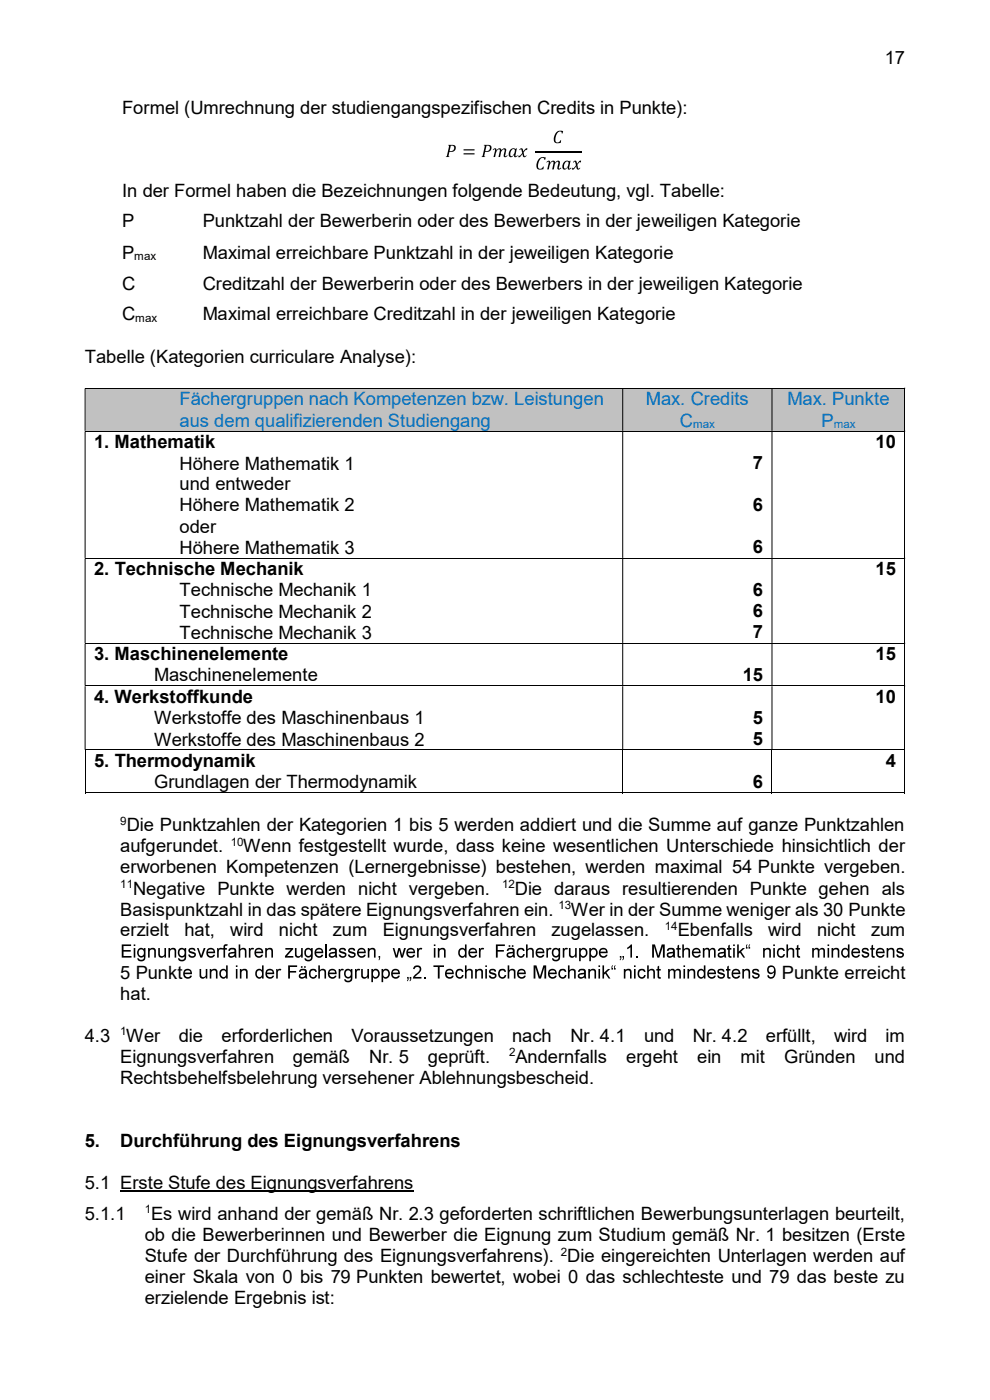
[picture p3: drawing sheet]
<svg xmlns="http://www.w3.org/2000/svg" width="210mm" height="297mm" viewBox="0 0 210 297" stroke-linecap="round" stroke-linejoin="round" font-family="sans-serif">
<g fill="#000">
<path d="M104.6 31.6a.36 .36 0 0 1 .5-.1 .36 .36 0 0 1 .2 .5 .58 .58 0 0 1 .5-.5 .58 .58 0 0 1 .6 .3l-.1 .1a.56 .56 0 0 1 .5-.4 .56 .56 0 0 1 .6 .3l-.3 1.2 .2 .1 .3-.2 .1 .2a.45 .45 0 0 1-.6 .3 .45 .45 0 0 1-.2-.7l.1-.5a.3 .3 0 0 0-.1-.5 .3 .3 0 0 0-.4 .2l-.4 1.4h-.4l.3-1a.38 .38 0 0 0 .1-.3 .38 .38 0 0 0-.4-.3l-.3 .3-.4 1.3h-.3l.3-1.4a.17 .17 0 0 0 0-.2 .17 .17 0 0 0-.3 .1h-.2zM110.4 31.5h.3l.3 .6 .5-.6h.4l-.1 .3h-.1a.9 .9 0 0 0-.5 1.3l.5-.1a.45 .45 0 0 1-.5 .4 .45 .45 0 0 1-.3-.6l-.1-.2-.6 .8h-.3l.1-.4a.66 .66 0 0 0 .8-.5 .66 .66 0 0 0-.4-.8l-.1 .2-.1-.1zM114.3 33.7a1.29 1.29 0 0 1 1.5-.3l-.1 .5h-.2a.5 .5 0 0 0-.5-.4 .5 .5 0 0 0-.5 .5 1.62 1.62 0 0 0-.1 1.8h.4l.6-.5-.1 .6a.93 .93 0 0 1-1.5-.7l.1-.7zM116 34.3a.36 .36 0 0 1 .5-.2 .36 .36 0 0 1 .2 .5 .58 .58 0 0 1 .5-.5 .58 .58 0 0 1 .6 .4 .52 .52 0 0 1 .6-.4 .52 .52 0 0 1 .3 .7l-.1 .9 .1 .1 .3-.2 .1 .1a.45 .45 0 0 1-.7 .3 .45 .45 0 0 1-.1-.7l.1-.5a.3 .3 0 0 0-.1-.5 .3 .3 0 0 0-.4 .2l-.4 1.4h-.4l.2-.9a.38 .38 0 0 0-.1-.7l-.5 .5-.3 1.1h-.3l.3-1.3a.17 .17 0 0 0-.1-.3 .17 .17 0 0 0-.2 .1h-.2zM118 28.1a1.31 1.31 0 0 1 1.5-.3l-.2 .5h-.1a.5 .5 0 0 0-.5-.4 .5 .5 0 0 0-.5 .4 1.65 1.65 0 0 0-.1 1.9h.4l.5-.4v.5a.94 .94 0 0 1-1.5-.7l.1-.6zM121.8 34.2l.4-.1 .2 .7 .6-.7h.3l-.1 .4a.71 .71 0 0 0-.7 .3 .71 .71 0 0 0 .1 .8l.2 .2 .2-.2a.36 .36 0 0 1-.3 .4 .36 .36 0 0 1-.4-.4l-.1-.3-.4 .6-.5 .1 .1-.4a.72 .72 0 0 0 .7-.4 .72 .72 0 0 0-.1-.8h-.5z"/>
<path d="M95.1 30.7l.1 .3v.3l-.4 1.7-.2 .3h.7l-.1-.2 .1-.9a.92 .92 0 0 0 1.1-.2 .92 .92 0 0 0 .1-1.1l-.4-.2zM95.6 30.9a.63 .63 0 0 1 .7 .8 .63 .63 0 0 1-.9 .3z"/>
<path d="M98.3 31.7v.2h2.4v-.2zM98.3 32.5v.3h2.4v-.3z"/>
<path d="M102.7 30.7l.1 .3v.3l-.4 1.7-.2 .3h.7l-.2-.2 .2-.9a.92 .92 0 0 0 1.1-.2 .92 .92 0 0 0 .1-1.1l-.4-.2zM103.2 30.9a.63 .63 0 0 1 .7 .8 .63 .63 0 0 1-.9 .3z"/>
<path d="M108.3 31.8a.95 .95 0 0 0 .1 1.6l.7-.5a.36 .36 0 0 0 .1 .5 .36 .36 0 0 0 .5-.2l.2-.1-.2-.2-.4 .2 .3-1.6-.3 .1a.75 .75 0 0 0-1 .2zM108.6 31.8l.1-.1a.52 .52 0 0 1 .5 .3 .52 .52 0 0 1-.1 .6l-.2 .3a.35 .35 0 0 1-.5 .2 .35 .35 0 0 1-.1-.5z"/>
<path d="M119.6 34.4a.95 .95 0 0 0 .2 1.6l.6-.5a.36 .36 0 0 0 .2 .5 .36 .36 0 0 0 .5-.2l.1-.1-.1-.1-.4 .1 .3-1.6-.3 .1a.75 .75 0 0 0-1.1 .2zM120 34.4l.1-.1a.53 .53 0 0 1 .5 .3 .53 .53 0 0 1-.1 .6l-.2 .3a.36 .36 0 0 1-.5 .2 .36 .36 0 0 1-.2-.5z"/>
</g>
<path d="M113.5 32.2h9.9" fill="none" stroke="#000" stroke-width=".3"/>
<g fill="#c1c1c1">
<path d="M18.2 82.4h113.8v9h-113.8z"/>
<path d="M19.9 82.4h110.3v4.6h-110.3z"/>
<path d="M19.9 86.9h110.3v4.5h-110.3z"/>
<path d="M132.2 82.4h31.5v9h-31.5z"/>
<path d="M134 82.4h27.9v4.6h-27.9z"/>
<path d="M134 86.9h27.9v4.5h-27.9z"/>
<path d="M163.9 82.4h28v9h-28z"/>
<path d="M165.7 82.4h24.3v4.6h-24.3z"/>
<path d="M165.7 86.9h24.3v4.5h-24.3z"/>
</g>
<g fill="none" stroke="#000" stroke-width=".21">
<path d="M17.9 82.4h174M17.9 91.5h174M191.9 82.4v9M191.9 91.5v26.9M17.9 118.4h174M191.9 118.5v17.9M17.9 136.5h174M191.9 136.5v9M17.9 145.5h174M17.9 159.1h174M18.1 159.2v9.1M132.1 159.2v9.1"/>
<path d="M163.8 159.2v9.1M191.9 145.6v13.4M191.9 159.2v9.1M17.9 168.2h114.1M132.2 168.2h31.5M163.8 168.2h28.1"/>
</g>
<g fill="#000">
<path d="M191.8 82.3h.2v.2h-.2zM17.9 82.4h.3v9h-.3zM132 82.4h.2v9h-.2zM163.7 82.4h.2v9h-.2z" fill-rule="evenodd"/>
<path d="M191.8 91.4h.2v.2h-.2zM17.9 91.5h.3v26.9h-.3zM132 91.5h.2v26.9h-.2zM163.7 91.5h.2v26.9h-.2z" fill-rule="evenodd"/>
<path d="M191.8 118.3h.2v.2h-.2zM17.9 118.5h.3v17.9h-.3zM132 118.5h.2v17.9h-.2zM163.7 118.5h.2v17.9h-.2z" fill-rule="evenodd"/>
<path d="M191.8 136.4h.2v.2h-.2zM17.9 136.5h.3v9h-.3zM132 136.5h.2v9h-.2zM163.7 136.5h.2v9h-.2z" fill-rule="evenodd"/>
<path d="M191.8 145.4h.2v.2h-.2zM17.9 145.6h.3v13.4h-.3zM132 145.6h.2v13.4h-.2zM163.7 145.6h.2v13.4h-.2z" fill-rule="evenodd"/>
</g>
<g fill="#000">
<path d="M191.8 159h.2v.2h-.2zM191.8 168.1h.2v.2h-.2zM25.8 200.4h2v.3h-1.6v.8h1.5v.4h-1.5v.9h1.7v.4h-2.1zM31.4 201.1h.3v.3a.71 .71 0 0 1 .9-.3 .71 .71 0 0 1 .5 .8v1.3h-.4v-1.3a.5 .5 0 0 0-.5-.5 .5 .5 0 0 0-.5 .7v1.1h-.3zM33.6 201.1h.3v1.1a.51 .51 0 0 0 .5 .7 .51 .51 0 0 0 .5-.7v-1.1h.3v2.1h-.3v-.4a.69 .69 0 0 1-.9 .4 .69 .69 0 0 1-.4-.8zM35.7 201.1h.4v.3a.71 .71 0 0 1 .8-.3 .71 .71 0 0 1 .5 .8v1.3h-.4v-1.3a.5 .5 0 0 0-.5-.5 .5 .5 0 0 0-.4 .7v1.1h-.4zM40.2 201.2a.85 .85 0 0 1 1.3 .5h-.4a.39 .39 0 0 0-.4-.4 .39 .39 0 0 0-.3 .5h.2a.78 .78 0 0 1 .9 1.1 .88 .88 0 0 1-.9 .3 .88 .88 0 0 1-.7-.7h.4a.48 .48 0 0 0 .4 .4 .48 .48 0 0 0 .5-.4l-.1-.1a.91 .91 0 0 1-1.1-1zM41.8 201.1h.3l.6 1.6 .5-1.6h.4l-.7 2.1h-.4zM42.3 205.6h.4v1.1a.51 .51 0 0 0 .5 .6 .51 .51 0 0 0 .4-.7v-1h.4v2h-.4v-.4a.69 .69 0 0 1-.8 .4 .69 .69 0 0 1-.5-.8zM44.5 205.6h.3v.2a.71 .71 0 0 1 .9-.3 .71 .71 0 0 1 .4 .8v1.3h-.3v-1.2a.5 .5 0 0 0-.6-.6 .5 .5 0 0 0-.4 .7v1.1h-.3zM46.1 201.1h.3v.3l.2-.3h.4l.2 .1-.2 .3a.45 .45 0 0 0-.5 0 .45 .45 0 0 0-.1 .6v1.1h-.3zM47.5 200.5l.8-.2-.1 .4-.4 .1v.3h.3v.4h-.3v1.7h-.4v-1.7h-.3v-.4h.3z"/>
<path d="M50.6 200.4h.4v1a.71 .71 0 0 1 .8-.3 .71 .71 0 0 1 .5 .7v1.4h-.4v-1.3a.5 .5 0 0 0-.5-.5 .5 .5 0 0 0-.4 .7v1.1h-.4zM50.9 205.6h.3v.2a.71 .71 0 0 1 .9-.3 .71 .71 0 0 1 .4 .8v1.3h-.3v-1.2a.5 .5 0 0 0-.6-.6 .5 .5 0 0 0-.4 .7v1.1h-.3zM52.8 201.1h.3v.3l.2-.3h.4l.2 .1-.1 .3a.45 .45 0 0 0-.6 0 .45 .45 0 0 0-.1 .6v1.1h-.3zM56.3 201.1h.3v.3a.71 .71 0 0 1 .9-.3 .71 .71 0 0 1 .4 .8v1.3h-.3v-1.3a.5 .5 0 0 0-.6-.5 .5 .5 0 0 0-.4 .7v1.1h-.3zM58.6 205.6h.3v.3l.2-.3 .4-.1 .2 .1-.1 .3a.45 .45 0 0 0-.6 .1 .45 .45 0 0 0-.1 .5v1.1h-.3zM61.1 204.8h1.9v.3h-1.5v.9h1.3v.3h-1.3v1.3h-.4zM60.5 201.1h1.7v.3l-1.3 1.5 1.3-.1v.4h-1.7v-.4l1.2-1.4-1.2 .1zM62.6 201.1h.3v1.1a.51 .51 0 0 0 .5 .7 .51 .51 0 0 0 .5-.7v-1.1h.3v2.1h-.3v-.4a.69 .69 0 0 1-.9 .4 .69 .69 0 0 1-.4-.8zM65.8 205.7a.87 .87 0 0 1 1.4 .5h-.3a.59 .59 0 0 0-.8-.2 .59 .59 0 0 0-.2 .8 .52 .52 0 0 0 .5 .5 .52 .52 0 0 0 .5-.5l.4 .1a.91 .91 0 0 1-1.2 .7 .91 .91 0 0 1-.6-1.2zM67.5 204.8h.4v1a.72 .72 0 0 1 .8-.3 .72 .72 0 0 1 .5 .8v1.3h-.4v-1.3a.5 .5 0 0 0-.5-.4 .5 .5 0 0 0-.4 .6v1.1h-.4zM72 201.3a.84 .84 0 0 1 1.4 .4h-.3a.41 .41 0 0 0-.4-.3 .41 .41 0 0 0-.4 .3l.2 .1a.77 .77 0 0 1 .8 .3 .77 .77 0 0 1 .1 .8 .89 .89 0 0 1-.9 .3 .89 .89 0 0 1-.7-.7h.4a.49 .49 0 0 0 .5 .4 .49 .49 0 0 0 .4-.4l-.2-.1a.94 .94 0 0 1-1-.9zM71.8 205.6h.3v.3l.2-.3 .4-.1 .2 .1-.1 .3a.45 .45 0 0 0-.5 .1 .45 .45 0 0 0-.1 .5v1.1h-.4z"/>
<path d="M74 201.3a.84 .84 0 0 1 1.4 .4h-.4a.41 .41 0 0 0-.4-.3 .41 .41 0 0 0-.4 .3l.3 .1a.77 .77 0 0 1 .7 .3 .77 .77 0 0 1 .2 .8 .89 .89 0 0 1-.9 .3 .89 .89 0 0 1-.7-.7h.3a.49 .49 0 0 0 .5 .4 .49 .49 0 0 0 .5-.4l-.2-.1a.94 .94 0 0 1-1-.9zM75.3 205.6h.3v.3l.2-.3 .4-.1 .2 .1-.1 .3a.45 .45 0 0 0-.6 .1 .45 .45 0 0 0-.1 .5v1.1h-.3zM76.6 205.6h.4v1.1a.51 .51 0 0 0 .5 .6 .51 .51 0 0 0 .4-.7v-1h.4v2h-.4v-.4a.69 .69 0 0 1-.8 .4 .69 .69 0 0 1-.5-.8zM78 201.1h.4v.3a.71 .71 0 0 1 .8-.3 .71 .71 0 0 1 .5 .8v1.3h-.4v-1.3a.5 .5 0 0 0-.5-.5 .5 .5 0 0 0-.4 .7v1.1h-.4zM80.3 202.8h.3v.5l-.2 .5 .1-.6h-.2zM83.3 201.1h.4l.4 1.6 .4-1.6h.4l.4 1.6 .4-1.6h.4l-.6 2.1h-.4l-.4-1.6-.4 1.6h-.4zM87.9 205a.89 .89 0 0 1 1.3 .1 .89 .89 0 0 1-.2 1.3l-.9 .9h1.3v.3h-1.8l.4-.8a1.65 1.65 0 0 0 1-1.4l-.5-.3-.4 .2-.1 .3h-.4zM88.5 201.1h.3v.3l.2-.3h.4l.2 .1-.1 .3a.48 .48 0 0 0-.6 0 .48 .48 0 0 0-.1 .6v1.1h-.3zM90 207.2h.3v.4h-.3zM92.9 201.1h.3v.3a.71 .71 0 0 1 .9-.3 .71 .71 0 0 1 .4 .8v1.3h-.3v-1.3a.5 .5 0 0 0-.6-.5 .5 .5 0 0 0-.4 .7v1.1h-.3zM91.9 204.8h2.3v.3h-.9v2.5h-.4v-2.5h-1zM96.9 205.7a.84 .84 0 0 1 1.4 .5h-.3a.58 .58 0 0 0-.9-.2 .58 .58 0 0 0-.1 .8 .52 .52 0 0 0 .5 .5 .52 .52 0 0 0 .5-.5l.3 .1a.93 .93 0 0 1-1.2 .6 .93 .93 0 0 1-.4-1.3z"/>
<path d="M98.6 204.8h.4v1a.71 .71 0 0 1 .8-.3 .71 .71 0 0 1 .5 .8v1.3h-.4v-1.3a.5 .5 0 0 0-.5-.4 .5 .5 0 0 0-.4 .6v1.1h-.4zM100.8 205.6h.3v.2a.71 .71 0 0 1 .9-.3 .71 .71 0 0 1 .4 .8v1.3h-.3v-1.2a.5 .5 0 0 0-.6-.6 .5 .5 0 0 0-.4 .7v1.1h-.3zM101.6 201.1h.3v.3l.2-.3h.4l.2 .1-.1 .3a.45 .45 0 0 0-.6 0 .45 .45 0 0 0-.1 .6v1.1h-.3zM103.9 205.7a.84 .84 0 0 1 1.3 .4l-.3 .1a.41 .41 0 0 0-.4-.4 .41 .41 0 0 0-.4 .4l.2 .1a.77 .77 0 0 1 .8 .2 .77 .77 0 0 1 .1 .8 .89 .89 0 0 1-.9 .3 .89 .89 0 0 1-.6-.6l.3-.1a.48 .48 0 0 0 .5 .4 .48 .48 0 0 0 .5-.4l-.2-.1a.87 .87 0 0 1-1.1-.8zM105.2 200.4h1.9v.3h-1.5v.8h1.3v.4h-1.3v1.3h-.4zM106 205.7a.85 .85 0 0 1 1.4 .5h-.4a.58 .58 0 0 0-.8-.2 .58 .58 0 0 0-.2 .8 .52 .52 0 0 0 .5 .5 .52 .52 0 0 0 .6-.5l.3 .1a.93 .93 0 0 1-1.3 .6 .93 .93 0 0 1-.4-1.3zM107.7 204.8h.3v1a.71 .71 0 0 1 .9-.3 .71 .71 0 0 1 .4 .8v1.3h-.3v-1.3a.5 .5 0 0 0-.6-.4 .5 .5 0 0 0-.4 .6v1.1h-.3zM109.9 201.3a.86 .86 0 0 1 1.4 .4l-.3 .1a.59 .59 0 0 0-.9-.3 .59 .59 0 0 0-.1 .9 .52 .52 0 0 0 .5 .5 .52 .52 0 0 0 .5-.5h.3a.91 .91 0 0 1-1.1 .8 .91 .91 0 0 1-.6-1.3zM111.6 200.4h.3v1a.71 .71 0 0 1 .9-.3 .71 .71 0 0 1 .4 .7v1.4h-.3v-1.3a.5 .5 0 0 0-.6-.5 .5 .5 0 0 0-.4 .7v1.1h-.3zM113.2 204.8h.6l.8 2.4 .7-2.4h.6v2.8h-.4v-2.4l-.7 2.4h-.5l-.7-2.4v2.4h-.4zM115.9 201.1h.3v.3l.2-.3h.4l.2 .1-.1 .3a.45 .45 0 0 0-.6 0 .45 .45 0 0 0-.1 .6v1.1h-.3zM118.8 205.7a.85 .85 0 0 1 1.3 .5h-.3a.58 .58 0 0 0-.8-.2 .58 .58 0 0 0-.2 .8 .52 .52 0 0 0 .5 .5 .52 .52 0 0 0 .5-.5l.4 .1a.93 .93 0 0 1-1.3 .6 .93 .93 0 0 1-.4-1.3z"/>
<path d="M119.4 201.1h.3v.3l.2-.3h.4l.2 .1-.1 .3a.45 .45 0 0 0-.6 0 .45 .45 0 0 0-.1 .6v1.1h-.3zM120.5 204.8h.3v1a.71 .71 0 0 1 .9-.3 .71 .71 0 0 1 .4 .8v1.3h-.3v-1.3a.5 .5 0 0 0-.6-.4 .5 .5 0 0 0-.4 .6v1.1h-.3zM120.7 201.1h.3v1.1a.51 .51 0 0 0 .5 .7 .51 .51 0 0 0 .5-.7v-1.1h.3v2.1h-.3v-.4a.69 .69 0 0 1-.8 .4 .69 .69 0 0 1-.5-.8zM124.8 205.6h.3v.2a.71 .71 0 0 1 .9-.3 .71 .71 0 0 1 .4 .8v1.3h-.3v-1.2a.5 .5 0 0 0-.6-.6 .5 .5 0 0 0-.4 .7v1.1h-.3zM127.8 204.8h.3v1.5l.9-.7h.5l-.8 .7 .8 1.3h-.4l-.7-1.1-.3 .3v.8h-.3zM132.3 205.6h.4v.2a.71 .71 0 0 1 .8-.3 .71 .71 0 0 1 .5 .8v1.3h-.4v-1.2a.5 .5 0 0 0-.5-.6 .5 .5 0 0 0-.4 .7v1.1h-.4zM133.1 201l.7-.6h.3v2.8h-.4v-2.2l-.6 .4zM135 202.8h.4v.4h-.4zM135.6 205.7a.86 .86 0 0 1 1.3 .5h-.3a.59 .59 0 0 0-.8-.2 .59 .59 0 0 0-.2 .8 .52 .52 0 0 0 .5 .5 .52 .52 0 0 0 .6-.5l.3 .1a.91 .91 0 0 1-1.2 .7 .91 .91 0 0 1-.5-1.2zM137.3 204.8h.3v1a.71 .71 0 0 1 .9-.3 .71 .71 0 0 1 .4 .8v1.3h-.3v-1.3a.5 .5 0 0 0-.6-.4 .5 .5 0 0 0-.4 .6v1.1h-.3zM138.3 200.4h.6l.8 2.3 .7-2.3h.6v2.8h-.4v-2.4l-.7 2.4h-.5l-.7-2.4v2.4h-.4zM139.5 205.1l.3-.2v.7h.4v.3h-.4v1.1l.1 .2 .3 .1v.3a.5 .5 0 0 1-.6 0 .5 .5 0 0 1-.1-.6v-1.1h-.3v-.3h.3z"/>
<path d="M141.7 205.6h.4v.3a.63 .63 0 0 1 .6-.4 .63 .63 0 0 1 .5 .4 .64 .64 0 0 1 .8-.4 .64 .64 0 0 1 .4 .7v1.4h-.3v-1.3a.44 .44 0 0 0-.5-.5 .44 .44 0 0 0-.3 .6v1.2h-.4v-1.3a.45 .45 0 0 0-.6-.4 .45 .45 0 0 0-.2 .6v1.1h-.4zM143.7 200.6l.4-.2v.7h.3v.4h-.3v1.1a.24 .24 0 0 0 0 .2 .24 .24 0 0 0 .3 .1v.3a.5 .5 0 0 1-.5-.1 .5 .5 0 0 1-.2-.5v-1.1h-.2v-.4h.2zM144.7 200.4h.4v1a.71 .71 0 0 1 .8-.3 .71 .71 0 0 1 .5 .7v1.4h-.4v-1.3a.5 .5 0 0 0-.5-.5 .5 .5 0 0 0-.4 .7v1.1h-.4zM145.8 205.6h.4v.2a.72 .72 0 0 1 .8-.3 .72 .72 0 0 1 .5 .8v1.3h-.3v-1.2a.5 .5 0 0 0-.6-.6 .5 .5 0 0 0-.4 .7v1.1h-.4zM149.1 201.1h.3v.3a.6 .6 0 0 1 .6-.3 .6 .6 0 0 1 .5 .4 .66 .66 0 0 1 .8-.4 .66 .66 0 0 1 .5 .7v1.4h-.3v-1.3a.44 .44 0 0 0-.5-.5 .44 .44 0 0 0-.4 .6v1.2h-.3v-1.4a.45 .45 0 0 0-.6-.4 .45 .45 0 0 0-.3 .7v1.1h-.3zM152.3 205.7a.88 .88 0 0 1 1.4 .4l-.3 .1a.39 .39 0 0 0-.4-.4 .39 .39 0 0 0-.4 .4l.2 .1a.75 .75 0 0 1 .8 .2 .75 .75 0 0 1 .1 .8 .86 .86 0 0 1-.9 .3 .86 .86 0 0 1-.7-.6l.4-.1a.48 .48 0 0 0 .5 .4 .48 .48 0 0 0 .4-.4l-.2-.1a.9 .9 0 0 1-1-.8zM154.3 205.1l.3-.2v.7h.3v.3h-.3v1.1a.24 .24 0 0 0 .1 .3 .24 .24 0 0 0 .2 0l.1 .3a.5 .5 0 0 1-.6 0 .5 .5 0 0 1-.1-.6v-1.1h-.3v-.3h.3zM154.5 200.6l.3-.2v.7h.4v.4h-.4v1.1l.1 .2 .3 .1v.3a.52 .52 0 0 1-.6-.1 .52 .52 0 0 1-.1-.5v-1.1h-.3v-.4h.3zM156.4 200.4h.3v1.5l.9-.8h.4l-.8 .8 .9 1.3h-.4l-.7-1.1-.3 .3v.8h-.3zM157.5 205.6h.3v.2a.71 .71 0 0 1 .9-.3 .71 .71 0 0 1 .4 .8v1.3h-.3v-1.2a.5 .5 0 0 0-.6-.6 .5 .5 0 0 0-.4 .7v1.1h-.3zM159.7 205.7a.88 .88 0 0 1 1.4 .4l-.4 .1a.39 .39 0 0 0-.4-.4 .39 .39 0 0 0-.3 .4l.1 .1a.92 .92 0 0 1 1 .8 .86 .86 0 0 1-.8 .5 .86 .86 0 0 1-.8-.6l.4-.1a.48 .48 0 0 0 .4 .4 .48 .48 0 0 0 .5-.4l-.2-.1a.9 .9 0 0 1-1-.8zM161.9 201.1h.3v.3a.71 .71 0 0 1 .9-.3 .71 .71 0 0 1 .4 .8v1.3h-.3v-1.3a.5 .5 0 0 0-.6-.5 .5 .5 0 0 0-.4 .7v1.1h-.3z"/>
<path d="M165.1 201.3a.85 .85 0 0 1 1.4 .4l-.3 .1a.59 .59 0 0 0-.9-.3 .59 .59 0 0 0-.1 .9 .52 .52 0 0 0 .5 .5 .52 .52 0 0 0 .5-.5h.3a.93 .93 0 0 1-1.2 .7 .93 .93 0 0 1-.4-1.4zM166.8 200.4h.4v1a.71 .71 0 0 1 .8-.3 .71 .71 0 0 1 .5 .7v1.4h-.4v-1.3a.5 .5 0 0 0-.5-.5 .5 .5 0 0 0-.4 .7v1.1h-.4zM169 200.6l.4-.2v.7h.3v.4h-.3v1.1l.1 .2 .2 .1 .1 .3a.52 .52 0 0 1-.6-.1 .52 .52 0 0 1-.2-.5v-1.1h-.2v-.4h.2zM172.3 201.1h.3v.3a.63 .63 0 0 1 .6-.3 .63 .63 0 0 1 .6 .4 .64 .64 0 0 1 .7-.4 .64 .64 0 0 1 .5 .7v1.4h-.3v-1.3a.44 .44 0 0 0-.5-.5 .44 .44 0 0 0-.4 .6v1.2h-.3v-1.4a.45 .45 0 0 0-.6-.4 .45 .45 0 0 0-.3 .7v1.1h-.3zM176.4 201.1h.3v.3a.71 .71 0 0 1 .9-.3 .71 .71 0 0 1 .5 .8v1.3h-.4v-1.3a.5 .5 0 0 0-.6-.5 .5 .5 0 0 0-.4 .7v1.1h-.3zM182.9 201.3a.84 .84 0 0 1 1.4 .4h-.3a.41 .41 0 0 0-.4-.3 .41 .41 0 0 0-.4 .3l.2 .1a.77 .77 0 0 1 .8 .3 .77 .77 0 0 1 .1 .8 .88 .88 0 0 1-.9 .3 .88 .88 0 0 1-.6-.7h.3a.45 .45 0 0 0 .5 .4 .45 .45 0 0 0 .4-.5h-.2a.87 .87 0 0 1-1-.9zM184.9 200.6l.3-.2v.7h.3v.4h-.3v1.1l.1 .2 .2 .1 .1 .3a.5 .5 0 0 1-.6-.1 .5 .5 0 0 1-.1-.5v-1.1h-.3v-.4h.3zM188.1 201.1h.3v.3a.71 .71 0 0 1 .9-.3 .71 .71 0 0 1 .4 .8v1.3h-.3v-1.3a.5 .5 0 0 0-.6-.5 .5 .5 0 0 0-.4 .7v1.1h-.3zM190.4 201.2a.85 .85 0 0 1 1.3 .5h-.4a.37 .37 0 0 0-.4-.4 .37 .37 0 0 0-.3 .5h.2a.86 .86 0 0 1 .9 .9 .86 .86 0 0 1-.8 .5 .86 .86 0 0 1-.8-.7h.4a.48 .48 0 0 0 .4 .4 .48 .48 0 0 0 .5-.4l-.1-.1a.86 .86 0 0 1-1.1-1z"/>
<path d="M28.4 200.4v.3h.3v-.3zM28.4 201.1v2.1h.3v-2.1z"/>
<path d="M29.4 201.3a1.03 1.03 0 0 0-.2 1.3 1.03 1.03 0 0 0 1.2 .4l.1-.1a.57 .57 0 0 1-.3 .7 .57 .57 0 0 1-.7-.3h-.4a.89 .89 0 0 0 1.1 .6 .89 .89 0 0 0 .7-1v-1.8h-.4v.3l-.6-.3zM29.7 201.5a.64 .64 0 0 1 .8 .6 .64 .64 0 0 1-.9 .5l-.2-.7z"/>
<path d="M38 201.3a1.08 1.08 0 0 0-.2 1.2 1.08 1.08 0 0 0 1 .6l.4-.2a.57 .57 0 0 1-.4 .7 .57 .57 0 0 1-.7-.3h-.3a.89 .89 0 0 0 1 .6 .89 .89 0 0 0 .7-1v-1.8h-.3v.3l-.6-.3zM38.3 201.5a.64 .64 0 0 1 .9 .6 .64 .64 0 0 1-1 .5l-.1-.7z"/>
<path d="M39.1 205.8a1.06 1.06 0 0 0 0 1.5 1.06 1.06 0 0 0 1.5 0l.1-.3h-.3a.63 .63 0 0 1-.7 .3 .63 .63 0 0 1-.5-.6h1.5a.96 .96 0 0 0-.4-1.1 .96 .96 0 0 0-1.2 .2zM39.3 206.1a.62 .62 0 0 1 .6-.2 .62 .62 0 0 1 .5 .4h-1.2z"/>
<path d="M44 201.3a1.05 1.05 0 0 0-.1 1.5 1.05 1.05 0 0 0 1.5 .1l.2-.3-.3-.1a.63 .63 0 0 1-.7 .3 .63 .63 0 0 1-.5-.6h1.5a.96 .96 0 0 0-.4-1 .96 .96 0 0 0-1.2 .1zM44.3 201.5a.63 .63 0 0 1 1 .4h-1.2z"/>
<path d="M46.8 205.8a1.07 1.07 0 0 0-.2 1.2 1.07 1.07 0 0 0 1 .6l.4-.3v.3h.3v-2.8h-.3v1a.76 .76 0 0 0-1.2 0zM47.1 205.9a.66 .66 0 0 1 .9 .7 .66 .66 0 0 1-.8 .6 .86 .86 0 0 1-.1-1.3z"/>
<path d="M48.6 201.3l-.2 .4 .4 .1a.49 .49 0 0 1 .5-.4 .49 .49 0 0 1 .4 .5l-.3 .1a.69 .69 0 0 0-.9 .2 .69 .69 0 0 0 .2 .9l.5 .1 .6-.3 .1 .3h.3l-.1-.5a1.43 1.43 0 0 0-.4-1.6h-.7zM48.8 202.4l.9-.2a.53 .53 0 0 1-.3 .6 .53 .53 0 0 1-.7-.3z"/>
<path d="M50 204.8v.3h.4v-.3zM50 205.6v2h.4v-2z"/>
<path d="M54.2 201.3a1.05 1.05 0 0 0 0 1.5 1.05 1.05 0 0 0 1.4 .1l.2-.3-.3-.1a.63 .63 0 0 1-.7 .3 .63 .63 0 0 1-.5-.6h1.5a.96 .96 0 0 0-.4-1 .96 .96 0 0 0-1.2 .1zM54.5 201.5a.64 .64 0 0 1 1 .4h-1.2z"/>
<path d="M54.4 205.8a1.08 1.08 0 0 0-.2 1.2 1.08 1.08 0 0 0 1 .6l.4-.3v.3h.3v-2.8h-.3v1a.78 .78 0 0 0-1.2 0zM54.8 205.9a.66 .66 0 0 1 .8 .7 .66 .66 0 0 1-.8 .6 .89 .89 0 0 1 0-1.3z"/>
<path d="M56.6 205.8a1.05 1.05 0 0 0-.1 1.5 1.05 1.05 0 0 0 1.5 0l.2-.3h-.4a.63 .63 0 0 1-.7 .3 .63 .63 0 0 1-.5-.6h1.6a.96 .96 0 0 0-.5-1.1 .96 .96 0 0 0-1.1 .2zM56.8 206a.63 .63 0 0 1 1 .3h-1.2z"/>
<path d="M64.8 201.3a.99 .99 0 0 0-.1 1.4 .99 .99 0 0 0 1.3 .2 .57 .57 0 0 1-.3 .7 .57 .57 0 0 1-.8-.3h-.3a.89 .89 0 0 0 1.1 .6 .89 .89 0 0 0 .6-1v-1.8h-.3v.3l-.6-.3zM65 201.6a.63 .63 0 0 1 1 .5 .63 .63 0 0 1-1 .5l-.1-.5z"/>
<path d="M63.7 205.7l-.3 .5h.4a.49 .49 0 0 1 .5-.4 .49 .49 0 0 1 .4 .5l-.3 .1a.68 .68 0 0 0-.9 .3 .68 .68 0 0 0 .2 .9h.5l.6-.3 .1 .3h.3l-.1-.4a1.77 1.77 0 0 0-.2-1.6l-.7-.1zM63.8 206.9l.9-.2a.53 .53 0 0 1-.4 .6 .53 .53 0 0 1-.6-.3zM63.8 205v.3h.4v-.3zM64.5 205v.3h.4v-.3z"/>
<path d="M67 201.3a1.02 1.02 0 0 0 0 1.6 1.02 1.02 0 0 0 1.6-.3l-.4-.1a.63 .63 0 0 1-.7 .3 .63 .63 0 0 1-.4-.6h1.5a.94 .94 0 0 0-.5-1 .94 .94 0 0 0-1.1 .1zM67.1 201.7a.62 .62 0 0 1 .7-.3 .62 .62 0 0 1 .4 .5h-1.1z"/>
<path d="M69.8 205.8a1.05 1.05 0 0 0-.1 1.5 1.05 1.05 0 0 0 1.5 0l.2-.3h-.3a.63 .63 0 0 1-.7 .3 .63 .63 0 0 1-.5-.6h1.5a.96 .96 0 0 0-.5-1.1 .96 .96 0 0 0-1.1 .2zM70.1 206a.63 .63 0 0 1 1 .3h-1.2z"/>
<path d="M69.9 201.3l-.1 .4 .3 .1a.49 .49 0 0 1 .6-.4 .49 .49 0 0 1 .4 .5l-.4 .1a.71 .71 0 0 0-.8 .2 .71 .71 0 0 0 0 .8l.5 .2 .7-.3 .1 .3h.3v-.5a1.55 1.55 0 0 0-.4-1.6h-.7zM70.1 202.4l1-.2a.52 .52 0 0 1-.4 .6 .52 .52 0 0 1-.6-.3z"/>
<path d="M73.2 205.8a1.08 1.08 0 0 0-.1 1.1 1.08 1.08 0 0 0 1 .7l.3-.3a.57 .57 0 0 1-.3 .7 .57 .57 0 0 1-.7-.2l-.4-.1a.89 .89 0 0 0 1.1 .7 .89 .89 0 0 0 .7-1.1v-1.7h-.4v.2l-.6-.3zM73.6 205.9a.63 .63 0 0 1 .8 .7 .63 .63 0 0 1-.9 .5l-.2-.8z"/>
<path d="M76 201.3a1.02 1.02 0 0 0 0 1.6 1.02 1.02 0 0 0 1.6-.3l-.3-.1a.63 .63 0 0 1-.7 .3 .63 .63 0 0 1-.5-.6h1.5a.94 .94 0 0 0-.5-1 .94 .94 0 0 0-1.1 .1zM76.1 201.7a.62 .62 0 0 1 .7-.3 .62 .62 0 0 1 .5 .5h-1.2z"/>
<path d="M78.8 205.6v2.8h.3v-1.1a.9 .9 0 0 0 1.2 .1 .9 .9 0 0 0 .2-1.2 .76 .76 0 0 0-.6-.6 .76 .76 0 0 0-.8 .3v-.3zM79.4 205.9a.67 .67 0 0 1 .8 .7 .67 .67 0 0 1-.8 .7 .88 .88 0 0 1 0-1.4z"/>
<path d="M80.9 205.6v2.8h.4v-1.1a.9 .9 0 0 0 1.2 .1 .9 .9 0 0 0 .2-1.2 .76 .76 0 0 0-.6-.6 .76 .76 0 0 0-.8 .3v-.3zM81.5 205.9a.65 .65 0 0 1 .9 .7 .65 .65 0 0 1-1 .5l-.1-.7z"/>
<path d="M83.2 205.8a1.05 1.05 0 0 0 0 1.5 1.05 1.05 0 0 0 1.4 0l.2-.3h-.3a.63 .63 0 0 1-.7 .3 .63 .63 0 0 1-.5-.6h1.5a.96 .96 0 0 0-.4-1.1 .96 .96 0 0 0-1.2 .2zM83.5 206a.63 .63 0 0 1 1 .3h-1.2z"/>
<path d="M86.4 207.3v.3h.1l-.2 .4 .1 .2 .3-.4v-.5zM86.9 207.3v.3h.1l-.1 .4 .1 .2 .2-.4v-.5z"/>
<path d="M86.5 201.3a1.02 1.02 0 0 0 0 1.6 1.02 1.02 0 0 0 1.6-.3l-.4-.1a.63 .63 0 0 1-.7 .3 .63 .63 0 0 1-.5-.6h1.6a.94 .94 0 0 0-.5-1 .94 .94 0 0 0-1.1 .1zM86.6 201.7a.62 .62 0 0 1 .6-.3 .62 .62 0 0 1 .5 .5h-1.2z"/>
<path d="M92 200.4v.3h.4v-.3zM92 201.1v2.1h.4v-2.1z"/>
<path d="M94.7 205.8a1.06 1.06 0 0 0-.1 1.5 1.06 1.06 0 0 0 1.5 0l.2-.3h-.4a.63 .63 0 0 1-.7 .3 .63 .63 0 0 1-.5-.6h1.6a.96 .96 0 0 0-.5-1.1 .96 .96 0 0 0-1.1 .2zM94.8 206.1a.62 .62 0 0 1 .6-.2 .62 .62 0 0 1 .5 .4h-1.2z"/>
<path d="M97.5 201.3a1.07 1.07 0 0 0-.2 1.2 1.07 1.07 0 0 0 1 .7l.3-.4v.4h.4v-2.8h-.4v1a.76 .76 0 0 0-1.1-.1zM97.8 201.5a.66 .66 0 0 1 .9 .6 .66 .66 0 0 1-.9 .7 .86 .86 0 0 1 0-1.3z"/>
<path d="M99.6 201.3a1.06 1.06 0 0 0-.1 1.5 1.06 1.06 0 0 0 1.5 .1l.2-.3-.3-.1a.63 .63 0 0 1-.7 .3 .63 .63 0 0 1-.5-.6h1.5a.96 .96 0 0 0-.5-1 .96 .96 0 0 0-1.1 .1zM99.8 201.7a.62 .62 0 0 1 .6-.3 .62 .62 0 0 1 .5 .5h-1.2z"/>
<path d="M103 204.8v.3h.3v-.3zM103 205.6v2h.3v-2z"/>
<path d="M107.8 201.2l-.3 .5 .3 .1a.49 .49 0 0 1 .6-.4 .49 .49 0 0 1 .4 .5l-.3 .1a.68 .68 0 0 0-.9 .2 .68 .68 0 0 0 .2 .9l.5 .1 .5-.3 .1 .3h.4l-.1-.5a1.55 1.55 0 0 0-.4-1.6zM107.8 202.4l1-.2a.52 .52 0 0 1-.4 .6 .52 .52 0 0 1-.6-.3zM107.9 200.5v.4h.3v-.4zM108.6 200.5v.4h.3v-.4z"/>
<path d="M109.9 205.8a1.05 1.05 0 0 0 0 1.5 1.05 1.05 0 0 0 1.6-.1v-.2h-.3a.63 .63 0 0 1-.7 .3 .63 .63 0 0 1-.5-.6h1.5a.96 .96 0 0 0-.4-1.1 .96 .96 0 0 0-1.2 .2zM110.1 206.1a.62 .62 0 0 1 .6-.2 .62 .62 0 0 1 .5 .4h-1.2z"/>
<path d="M113.9 201.3a1.06 1.06 0 0 0-.1 1.5 1.06 1.06 0 0 0 1.5 .1l.2-.3-.4-.1a.63 .63 0 0 1-.7 .3 .63 .63 0 0 1-.4-.6h1.5a.96 .96 0 0 0-.5-1 .96 .96 0 0 0-1.1 .1zM114 201.7a.62 .62 0 0 1 .6-.3 .62 .62 0 0 1 .5 .5h-1.1z"/>
<path d="M117.3 201.3a1.08 1.08 0 0 0-.2 1.2 1.08 1.08 0 0 0 1 .6l.4-.2a.57 .57 0 0 1-.3 .7 .57 .57 0 0 1-.8-.3h-.3a.89 .89 0 0 0 1.1 .6 .89 .89 0 0 0 .6-1v-1.8h-.3v.3l-.6-.3zM117.7 201.5a.64 .64 0 0 1 .8 .6 .64 .64 0 0 1-.9 .5l-.2-.7z"/>
<path d="M116.5 205.8a1.06 1.06 0 0 0-.1 1.5 1.06 1.06 0 0 0 1.5 0l.2-.3h-.3a.63 .63 0 0 1-.7 .3 .63 .63 0 0 1-.5-.6h1.5a.96 .96 0 0 0-.5-1.1 .96 .96 0 0 0-1.1 .2zM116.6 206.1a.62 .62 0 0 1 .7-.2 .62 .62 0 0 1 .5 .4h-1.2z"/>
<path d="M122.9 201.1v2.8h.3v-1a.9 .9 0 0 0 1.2 0 .9 .9 0 0 0 .2-1.2 .77 .77 0 0 0-.6-.6 .77 .77 0 0 0-.8 .3v-.3zM123.4 201.6a.68 .68 0 0 1 .9 .3 .68 .68 0 0 1-.4 .9 .71 .71 0 0 1-.7-.4 .71 .71 0 0 1 .2-.8z"/>
<path d="M122.9 205.7l-.3 .5h.3a.49 .49 0 0 1 .6-.4 .49 .49 0 0 1 .4 .5l-.3 .1a.68 .68 0 0 0-.9 .3 .68 .68 0 0 0 .2 .9h.5l.6-.3v.3h.4l-.1-.4a1.55 1.55 0 0 0-.3-1.6zM122.9 206.9l1-.2a.52 .52 0 0 1-.4 .6 .52 .52 0 0 1-.6-.3z"/>
<path d="M125 201.1v2.8h.3v-1a.9 .9 0 0 0 1.2 0 .9 .9 0 0 0 .2-1.2 .76 .76 0 0 0-.6-.6 .76 .76 0 0 0-.8 .3v-.3zM125.5 201.6a.63 .63 0 0 1 1 .5 .63 .63 0 0 1-1 .6l-.2-.6z"/>
<path d="M127 204.8v.3h.3v-.3zM127 205.6v2h.3v-2z"/>
<path d="M127.3 201.3a1.05 1.05 0 0 0-.1 1.5 1.05 1.05 0 0 0 1.5 .1l.2-.3-.3-.1a.63 .63 0 0 1-.7 .3 .63 .63 0 0 1-.5-.6h1.5a.96 .96 0 0 0-.5-1 .96 .96 0 0 0-1.1 .1zM127.6 201.5a.63 .63 0 0 1 1 .4h-1.2z"/>
<path d="M129.8 204.9l-.1 .8h.3v-.3h-.1l.1-.5v-.1zM130.4 204.9l-.1 .8h.3v-.3h-.2l.2-.5-.1-.1z"/>
<path d="M131.5 202.8v.4h.2l-.3 .4 .1 .2 .3-.4v-.6zM132 202.8v.4h.2l-.2 .4 .1 .2 .2-.4 .1-.6z"/>
<path d="M134.5 204.8v.3h.3v-.3zM134.5 205.6v2h.3v-2z"/>
<path d="M141.6 201.3l-.1 .4 .3 .1a.47 .47 0 0 1 .5-.4 .47 .47 0 0 1 .4 .5l-.3 .1a.72 .72 0 0 0-.7 .1 .72 .72 0 0 0-.2 .8 .88 .88 0 0 0 1.3 0l.1 .3h.4l-.1-.5a1.5 1.5 0 0 0-.4-1.6h-.8zM141.8 202.4l1-.2a.53 .53 0 0 1-.4 .6 .53 .53 0 0 1-.6-.3z"/>
<path d="M145 204.8v.3h.3v-.3zM145 205.6v2h.3v-2z"/>
<path d="M147.1 201.3a1.02 1.02 0 0 0 0 1.6 1.02 1.02 0 0 0 1.5-.3l-.3-.1a.63 .63 0 0 1-.7 .3 .63 .63 0 0 1-.5-.6h1.5a.94 .94 0 0 0-.4-1 .94 .94 0 0 0-1.1 .1zM147.2 201.7a.62 .62 0 0 1 .6-.3 .62 .62 0 0 1 .5 .5h-1.2z"/>
<path d="M148.1 205.8a1.08 1.08 0 0 0-.2 1.2 1.08 1.08 0 0 0 1.1 .6l.3-.3v.3h.3v-2.8h-.3v1a.78 .78 0 0 0-1.2 0zM148.5 205.9a.66 .66 0 0 1 .8 .7 .66 .66 0 0 1-.8 .6 .89 .89 0 0 1 0-1.3z"/>
<path d="M150.3 205.8a1.05 1.05 0 0 0-.1 1.5 1.05 1.05 0 0 0 1.5 0l.1-.3h-.2a.63 .63 0 0 1-.8 .3 .63 .63 0 0 1-.4-.6h1.5a.96 .96 0 0 0-.5-1.1 .96 .96 0 0 0-1.1 .2zM150.5 206a.63 .63 0 0 1 1.1 .3h-1.2z"/>
<path d="M152.4 201.3l-.1 .4 .3 .1a.49 .49 0 0 1 .6-.4 .49 .49 0 0 1 .4 .5l-.3 .1a.72 .72 0 0 0-.9 .2 .72 .72 0 0 0 0 .8l.5 .2 .7-.3 .1 .3h.4l-.1-.5a1.97 1.97 0 0 0-.2-1.5 1.26 1.26 0 0 0-1.4 .1zM152.7 202.4l.9-.2a.52 .52 0 0 1-.4 .6 .52 .52 0 0 1-.6-.3z"/>
<path d="M155.5 200.4v.3h.4v-.3zM155.5 201.1v2.1h.4v-2.1z"/>
<path d="M155.4 205.8a1.05 1.05 0 0 0 0 1.5 1.05 1.05 0 0 0 1.5 0l.1-.3h-.3a.63 .63 0 0 1-.7 .3 .63 .63 0 0 1-.5-.6h1.6a.96 .96 0 0 0-.5-1.1 .96 .96 0 0 0-1.2 .2zM155.7 206a.64 .64 0 0 1 1 .3h-1.2z"/>
<path d="M158.4 200.4l-.2 .9h.4v-.4h-.2l.2-.5-.1-.1zM158.9 200.4l-.1 .9h.3v-.4h-.1l.1-.5-.1-.1z"/>
<path d="M162.9 205.1a.89 .89 0 0 0 0 1.3 .89 .89 0 0 0 1.3-.1 .7 .7 0 0 1-.2 .8 .7 .7 0 0 1-.8 .1l-.1-.3h-.3a.91 .91 0 0 0 1.1 .7 .91 .91 0 0 0 .6-1.1 1.16 1.16 0 0 0-1.2-1.7zM163.1 205.7a.59 .59 0 0 1 1.1 0 .59 .59 0 0 1-1.1 0z"/>
<path d="M164 200.4v.3h.4v-.3zM164 201.1v2.1h.4v-2.1z"/>
<path d="M175.6 200.4v.3h.3v-.3zM175.6 201.1v2.1h.3v-2.1z"/>
<path d="M178.7 201.3a1.07 1.07 0 0 0-.2 1.2 1.07 1.07 0 0 0 1.1 .7l.3-.4v.4h.3v-2.8h-.3v1a.75 .75 0 0 0-1.2-.1zM179 201.5a.66 .66 0 0 1 .9 .6 .66 .66 0 0 1-.8 .7 .86 .86 0 0 1-.1-1.3z"/>
<path d="M180.8 201.3a1.05 1.05 0 0 0 0 1.5 1.05 1.05 0 0 0 1.5 .1l.2-.3-.4-.1a.63 .63 0 0 1-.7 .3 .63 .63 0 0 1-.5-.6h1.6a.96 .96 0 0 0-.5-1 .96 .96 0 0 0-1.2 .1zM181.1 201.5a.63 .63 0 0 1 1 .4h-1.2z"/>
<path d="M186.1 201.3a1.05 1.05 0 0 0-.1 1.5 1.05 1.05 0 0 0 1.5 .1l.2-.3-.4-.1a.63 .63 0 0 1-.7 .3 .63 .63 0 0 1-.5-.6h1.6a.96 .96 0 0 0-.5-1 .96 .96 0 0 0-1.1 .1zM186.3 201.5a.63 .63 0 0 1 1 .4h-1.2z"/>
</g>
<path d="M69.2 200.3v2.9" fill="none" stroke="#000" stroke-width=".38"/>
<path d="M25.5 252.8h62.2" fill="none" stroke="#000" stroke-width=".34"/>
<g font-size="3.9">
<text x="187.7" y="13.6">17</text>
<text x="25.9" y="24.3">Formel (Umrechnung der studiengangspezifischen Credits in Punkte):</text>
<text x="25.9" y="41.7">In der Formel haben die Bezeichnungen folgende Bedeutung, vgl. Tabelle:</text>
<text x="25.9" y="48.3">P</text>
<text x="43" y="48.3">Punktzahl der Bewerberin oder des Bewerbers in der jeweiligen Kategorie</text>
<text x="25.9" y="54.9">P</text>
<text x="43" y="54.9">Maximal erreichbare Punktzahl in der jeweiligen Kategorie</text>
<text x="25.9" y="61.4">C</text>
<text x="43" y="61.4">Creditzahl der Bewerberin oder des Bewerbers in der jeweiligen Kategorie</text>
<text x="25.9" y="68">C</text>
<text x="43" y="68">Maximal erreichbare Creditzahl in der jeweiligen Kategorie</text>
<text x="18" y="76.9">Tabelle (Kategorien curriculare Analyse):</text>
<text x="20" y="95.1">1. Mathematik</text>
<text x="185.8" y="95.1">10</text>
<text x="38.1" y="99.6">Höhere Mathematik 1</text>
<text x="159.7" y="99.6">7</text>
<text x="38.1" y="104.1">und entweder</text>
<text x="38.1" y="108.5">Höhere Mathematik 2</text>
<text x="38.1" y="113">oder</text>
<text x="159.7" y="108.5">6</text>
<text x="38.1" y="117.4">Höhere Mathematik 3</text>
<text x="159.7" y="117.4">6</text>
<text x="20" y="122">2. Technische Mechanik</text>
<text x="185.8" y="122">15</text>
<text x="38.1" y="126.5">Technische Mechanik 1</text>
<text x="38.1" y="131">Technische Mechanik 2</text>
<text x="159.7" y="126.5">6</text>
<text x="159.7" y="131">6</text>
<text x="38.1" y="135.5">Technische Mechanik 3</text>
<text x="159.7" y="135.4">7</text>
<text x="20" y="140.1">3. Maschinenelemente</text>
<text x="185.8" y="140.1">15</text>
<text x="20" y="149.2">4. Werkstoffkunde</text>
<text x="32.7" y="144.6">Maschinenelemente</text>
<text x="157.6" y="144.5">15</text>
<text x="185.8" y="149.2">10</text>
<text x="32.7" y="153.7">Werkstoffe des Maschinenbaus 1</text>
<text x="159.7" y="153.6">5</text>
<text x="32.7" y="158.2">Werkstoffe des Maschinenbaus 2</text>
<text x="159.7" y="158.1">5</text>
<text x="20" y="162.8">5. Thermodynamik</text>
<text x="32.7" y="167.3">Grundlagen der Thermodynamik</text>
<text x="159.7" y="167.2">6</text>
<text x="187.9" y="162.8">4</text>
<text x="26.9" y="176.4">Die Punktzahlen der Kategorien 1 bis 5 werden addiert und die Summe auf ganze Punktzahlen</text>
<text x="25.5" y="180.8">aufgerundet.</text>
<text x="25.5" y="185.3">erworbenen Kompetenzen (Lernergebnisse) bestehen, werden maximal 54 Punkte vergeben.</text>
<text x="51.6" y="180.8">Wenn festgestellt wurde, dass keine wesentlichen Unterschiede hinsichtlich der</text>
<text x="28.2" y="189.8">Negative Punkte werden nicht vergeben.</text>
<text x="109.2" y="189.8">Die daraus resultierenden Punkte gehen als</text>
<text x="25.5" y="194.2">Basispunktzahl in das spätere Eignungsverfahren ein.</text>
<text x="121.1" y="194.2">Wer in der Summe weniger als 30 Punkte</text>
<text x="25.5" y="198.7">erzielt</text>
<text x="39.1" y="198.7">hat,</text>
<text x="48.9" y="198.7">wird</text>
<text x="59.2" y="198.7">nicht</text>
<text x="70.6" y="198.7">zum</text>
<text x="81.2" y="198.7">Eignungsverfahren</text>
<text x="117" y="198.7">zugelassen.</text>
<text x="143.8" y="198.7">Ebenfalls</text>
<text x="163" y="198.7">wird</text>
<text x="173.3" y="198.7">nicht</text>
<text x="184.8" y="198.7">zum</text>
<text x="25.5" y="207.6">5 Punkt</text>
<text x="165.9" y="207.6">Punkte erreicht</text>
<text x="25.5" y="212.1">hat.</text>
<text x="18" y="221">4.3</text>
<text x="26.8" y="221">Wer</text>
<text x="37.9" y="221">die</text>
<text x="47" y="221">erforderlichen</text>
<text x="74.5" y="221">Voraussetzungen</text>
<text x="108.7" y="221">nach</text>
<text x="121" y="221">Nr. 4.1</text>
<text x="136.6" y="221">und</text>
<text x="147" y="221">Nr. 4.2</text>
<text x="162.5" y="221">erfüllt,</text>
<text x="177" y="221">wird</text>
<text x="187.9" y="221">im</text>
<text x="25.5" y="225.5">Eignungsverfahren</text>
<text x="62.1" y="225.5">gemäß</text>
<text x="78.3" y="225.5">Nr. 5</text>
<text x="90.8" y="225.5">geprüft.</text>
<text x="109.3" y="225.5">Andernfalls</text>
<text x="132.8" y="225.5">ergeht</text>
<text x="147.9" y="225.5">ein</text>
<text x="157.1" y="225.5">mit</text>
<text x="166.3" y="225.5">Gründen</text>
<text x="185.5" y="225.5">und</text>
<text x="25.5" y="229.9">Rechtsbehelfsbelehrung versehener Ablehnungsbescheid.</text>
<text x="18" y="243.3">5.</text>
<text x="25.5" y="243.3">Durchführung des Eignungsverfahrens</text>
<text x="18" y="252.2">5.1 Erste Stufe des Eignungsverfahrens</text>
<text x="18" y="258.8">5.1.1</text>
<text x="30.7" y="263.3">ob die Bewerberinnen und Bewerber die Eignung zum Studium gemäß Nr. 1 besitzen (Erste</text>
<text x="32" y="258.8">Es wird anhand der gemäß Nr. 2.3 geforderten schriftlichen Bewerbungsunterlagen beurteilt,</text>
<text x="30.7" y="267.8">Stufe der Durchführung des Eignungsverfahrens).</text>
<text x="120.3" y="267.8">Die eingereichten Unterlagen werden auf</text>
<text x="30.7" y="272.2">einer Skala von 0 bis 79 Punkten bewertet, wobei 0 das schlechteste und 79 das beste zu</text>
<text x="30.7" y="276.6">erzielende Ergebnis ist:</text>
</g>
<g font-size="3.9" fill="#0070c0">
<text x="38.1" y="86">Fächergruppen nach Kompetenzen bzw. Leistungen</text>
<text x="137" y="86">Max. Credits</text>
<text x="167.1" y="86">Max. Punkte</text>
<text x="38.1" y="90.5">aus dem qualifizierenden Studiengang</text>
<text x="144.2" y="90.5">C</text>
<text x="174.3" y="90.5">P</text>
</g>
<g font-size="2.5">
<text x="28.5" y="55.2">max</text>
<text x="28.7" y="68.3">max</text>
<text x="25.5" y="175">9</text>
<text x="48.9" y="179.4">10</text>
<text x="25.5" y="188.4">11</text>
<text x="106.6" y="188.4">12</text>
<text x="118.5" y="192.8">13</text>
<text x="141.1" y="197.3">14</text>
<text x="25.5" y="219.6">1</text>
<text x="108" y="224.1">2</text>
<text x="30.7" y="257.4">1</text>
<text x="119" y="266.4">2</text>
</g>
<g font-size="2.5" fill="#0070c0">
<text x="147" y="90.8">max</text>
<text x="176.9" y="90.8">max</text>
</g>
</svg>
